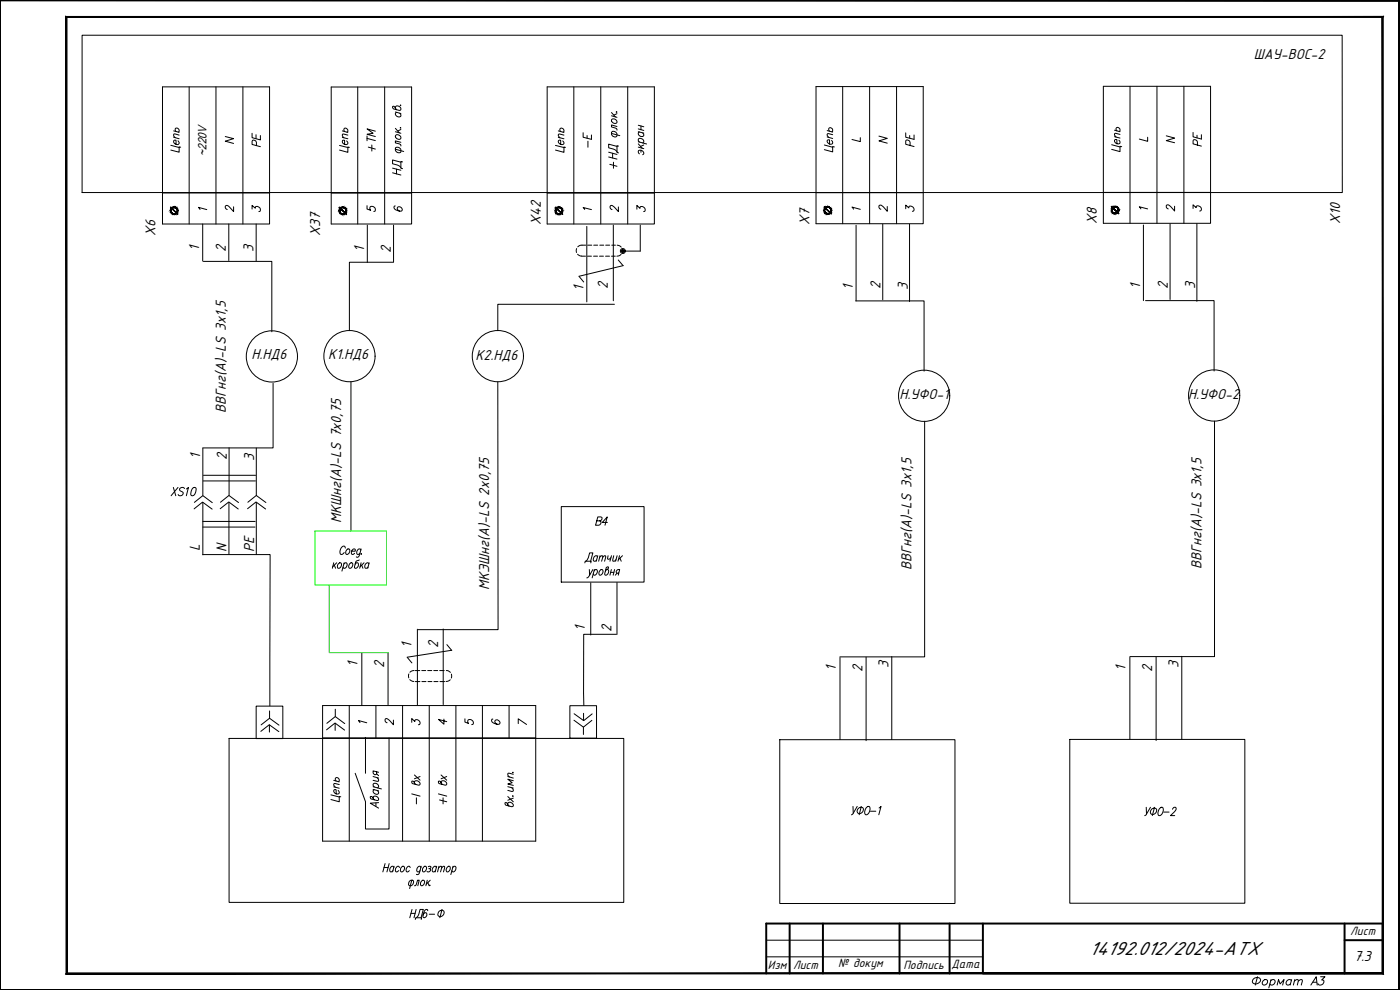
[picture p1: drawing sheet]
<svg xmlns="http://www.w3.org/2000/svg" width="420mm" height="297mm" viewBox="0 0 420 297" stroke-linecap="round" stroke-linejoin="round" font-family="sans-serif">
<!-- layer: 0 -->
<g fill="#000" stroke="#000" stroke-width=".3">
<path d="M0 .2h419.8zM0 .2h419.9z"/>
<path d="M419.8 .2v296.7zM419.9 .2v296.8z"/>
<path d="M52.3 62.1l.4 .1-.1 .2zM52.3 62.1l.3 .3zM51.9 62.2l.4-.1v.2zM51.9 62.2v.2l.4-.1zM51.5 62.5l.4-.3v.2zM51.5 62.5l.4-.1zM51.5 62.5l-.2 .3zM51.3 62.8l.3-.2zM51.3 62.8l.1 .1-.2 .3zM51.4 62.9l-.2 .3zM51.2 63.2h.2l-.1 .4zM51.4 63.2l-.1 .4h.1zM51.3 63.6h.1l.1 .4zM51.4 63.6l.1 .4zM51.6 63.9l.3 .3zM51.6 63.9l.3 .3zM51.9 64.1l.4 .2zM51.9 64.1l.4 .2zM52.3 64.2h.4zM52.3 64.2h.4zM52.6 64.1l.4-.1zM52.6 64.1l.4-.1zM52.9 63.9l.4-.3-.3 .4zM53.1 63.6l-.2 .3zM53.3 63.2l-.2 .4zM53.2 63.2l-.1 .4zM53.3 62.8v.4zM53.1 62.9l.1 .3zM53 62.5l.3 .3zM52.9 62.6l.2 .3-.1-.4zM52.7 62.2l.3 .3zM52.7 62.2l-.1 .2 .3 .2z"/>
<path d="M51.2 62.2l2.2 2zM51.3 62.1l2.1 2.1z"/>
<path d="M102.9 62.2l.4 .2zM102.9 62.2l.4 .2zM102.5 62.3l.4-.1zM102.5 62.3h.4zM102.2 62.5l.3-.2zM102.2 62.5l.3-.1zM102.2 62.5l-.3 .4zM101.9 62.9l.3-.3zM101.9 62.9h.2l-.3 .3zM102.1 62.9l-.3 .3zM101.8 63.2h.2l-.1 .5zM102 63.2l-.1 .5 .2-.1zM101.9 63.7l.2-.1 .1 .4zM102.1 63.6l.1 .4zM102.2 64l.3 .2zM102.2 63.9l.3 .3zM102.5 64.1l.4 .2-.4-.1zM102.5 64.1l.4 .2zM102.9 64.2h.4l-.4 .1zM102.9 64.2h.4v-.1zM103.3 64.1l.4-.1-.4 .2zM103.3 64.1l.4-.1zM103.5 63.9l.4-.2zM103.8 63.6l-.3 .3zM104 63.2l-.2 .4zM103.8 63.2v.4zM103.9 62.9l.1 .3zM103.8 62.9v.3zM103.7 62.5l.2 .4zM103.7 62.5l.1 .4zM103.3 62.3l.4 .2-.2 .1zM103.3 62.3l.2 .3z"/>
<path d="M101.8 62.2l2.1 2.2zM101.8 62.2l2.2 2z"/>
<path d="M167.7 62.2l.4 .2zM167.7 62.2l.4 .2zM167.3 62.3l.4-.1zM167.3 62.3h.4zM167 62.5l.3-.2zM167 62.5l.4-.1zM167 62.5l.1 .1-.3 .2zM166.8 62.8l.3-.2zM166.8 62.8l-.1 .4zM166.9 62.9l-.2 .3zM166.7 63.2l.1 .5zM166.8 63.2v.5zM166.8 63.7l.1-.1 .1 .4zM166.9 63.6l.1 .4zM167 64l.3 .2zM167.1 63.9l.2 .3zM167.4 64.1l.3 .2-.4-.1zM167.4 64.1l.3 .2zM167.7 64.2h.4l-.4 .1zM167.7 64.2h.4v-.1zM168.1 64.1l.4-.1-.4 .2zM168.1 64.1l.4-.1zM168.4 63.9l.3-.2zM168.6 63.6l-.2 .3 .3-.2zM168.8 63.2l-.1 .5zM168.7 63.2l-.1 .4 .2-.4zM168.7 62.8l.1 .4h-.1zM168.6 62.9l.1 .3v-.4zM168.5 62.5l.1 .4zM168.5 62.5l.1 .4zM168.1 62.3l.3 .3zM168.1 62.3l.3 .3z"/>
<path d="M166.6 62.2l2.3 2zM166.6 62.2l2.3 2z"/>
<path d="M248.4 62l.4 .3zM248.4 62l.4 .3zM248 62.1l.4-.1v.2zM248 62.1l.4 .1zM247.6 62.4l.5-.1zM247.6 62.4l.5-.1zM247.6 62.4l.2 .1-.4 .2zM247.4 62.7l.4-.2zM247.4 62.7v.4zM247.6 62.8l-.2 .3zM247.4 63.1v.4zM247.5 63.1l-.1 .4zM247.4 63.5l.2 .4zM247.6 63.5v.4zM247.8 63.8l.2 .3-.4-.2zM247.8 63.8l.2 .3zM248.1 64l.3 .2-.4-.1zM248.1 64l.3 .2zM248.4 64l.4 .1-.4 .1zM248.4 64l.4 .1zM248.8 64l.4-.1zM248.8 64l.4-.1zM249.1 63.8l.3-.3-.2 .4zM249.3 63.5l-.2 .3 .3-.3zM249.5 63.1l-.1 .4h-.1zM249.3 63.1v.4l.2-.4zM249.4 62.7l.1 .4h-.2zM249.3 62.8v.3l.1-.4zM249.2 62.4l.2 .3-.1 .1zM249.2 62.4l.1 .4zM248.8 62.1l.3 .4zM248.8 62.1l.3 .4z"/>
<path d="M247.3 62.1l2.1 2.1 .2-.1zM247.4 62l2.2 2.1z"/>
<path d="M334.6 62l.4 .2zM334.6 62l.4 .2zM334.2 62h.4zM334.2 62l.4 .1zM333.9 62.3l.4-.1zM333.9 62.3l.4-.1zM333.9 62.3l.1 .1-.3 .2zM333.7 62.6l.3-.2zM333.7 62.6l-.1 .4zM333.8 62.7l-.2 .3zM333.6 63l.1 .4zM333.7 63v.4zM333.7 63.4l.2 .4zM333.8 63.4l.1 .4zM333.9 63.8l.3 .2zM334 63.7l.2 .3 .1-.1zM334.3 63.9l.3 .2-.4-.1zM334.3 63.9l.3 .2zM334.6 64h.5l-.5 .1zM334.6 64h.5l-.1-.1zM335 63.9l.4-.1-.3 .2zM335 63.9l.4-.1zM335.3 63.7l.4-.3zM335.5 63.4l-.2 .3 .4-.3zM335.7 63v.4h-.2zM335.6 63l-.1 .4 .2-.4zM335.7 62.6v.4h-.1zM335.5 62.7l.1 .3 .1-.4zM335.4 62.3l.3 .3-.2 .1zM335.4 62.3l.1 .4zM335.1 62l.2 .4zM335.1 62l.2 .4z"/>
<path d="M333.5 62l2.2 2.2 .1-.2zM333.5 62l2.3 2z"/>
<path d="M.1 .2l-.1 296.8zM0 .2v296.8z"/>
<path d="M19.8 4.9v287.3l.3-.3zM19.8 4.9l.3 .3v286.7zM19.8 4.9l.3 .3 395-.3zM20.1 5.2l395-.3-.3 .3zM415.1 4.9l-.3 .3 .3 287zM414.8 5.2l.3 287-.3-.3zM19.8 292.2h395.3l-.3-.3zM19.8 292.2l.3-.3h394.7z"/>
<path d="M.1 296.9l419.8 .1zM.1 296.9l419.8 .1z"/>
</g>
<!-- layer: SYMS -->
<g fill="none" stroke="#000" stroke-width=".3">
<path d="M24.6 10.6h378.2v47.2h-378.2zM60.8 67.2v11.1M61 78.4h20.6v21.2M68.7 67.2v11M76.9 67.2v11.1M110.2 67.5v11.2M118.1 78.7h-13.2v20.5M118.1 67.5v11.1M176.1 67.9v22.7M184.1 67.5v22.7M192.2 67.5v7.9M256.9 67.6v22.7"/>
<path d="M264.9 67.3v22.6M273 67.3v23.2M343.2 67.5v22.7M351.2 67.2v22.7M359.2 67.1v23.3M184.4 91.3h-35v7.9M256.8 90.3h20.5v21.1M343.8 90.2h20.6v21.1M82 115v19.4h-21.1M105.3 114.5v44.8M149.4 114.6l.1 74.3h-24.1M277.5 126.4v70.7h-25.4"/>
<path d="M364.5 126.4v70.6h-25.4M60.9 150.8v15.7M68.7 150.9v15.4M76.9 150.8v15.6M60.8 166.4h20.3l-.1 45.4M100.2 168.9l-.5 1.6M100.3 169.6l.4 .9M101 168.9l-1.1 1.1M101.5 169.2l.4-.3a.86 .86 0 0 1 .6 1 .86 .86 0 0 1-1 .6l-.2-.3zM103.2 169.2l.5-.3a.84 .84 0 0 1 .4 1 .84 .84 0 0 1-1 .5l-.1-.2M103.3 168.9l-.7 2.5M103.6 164.5v-.3a.66 .66 0 0 0-.7-.3 .66 .66 0 0 0-.5 .6l-.4 .9a.68 .68 0 0 0 .4 1 .68 .68 0 0 0 .9-.6"/>
<path d="M104.2 164.8l.5-.1a.93 .93 0 0 1 .1 1.1 .93 .93 0 0 1-1 .4v-.8zM104.9 169.2l.5-.3a.84 .84 0 0 1 .4 1 .84 .84 0 0 1-1 .5l-.2-.6zM105.5 165.4h1.1v-.5a.8 .8 0 0 0-1.1 .4 .8 .8 0 0 0 .5 1.1l.4-.4M107.8 168l-.9 .4-.5 1.9a.8 .8 0 0 0 1.1-.4 .8 .8 0 0 0-.4-1l-.5 .3M108.3 165l-.1-.1a.8 .8 0 0 0-1.1 .4 .8 .8 0 0 0 .5 1.1l.4-.4M108.4 164.7l-.7 2.2-.3 .3-.5-.1M108.4 168.9l-.5 1.6M108.5 166.1l-.1 .3 .1-.2M108.5 169.6l.4 .9M109.3 168.9l-1.2 1.1M110.7 169.2l-.1-.2a.91 .91 0 0 0-1 .4 .91 .91 0 0 0 .1 1.1l.7-.3M110.8 168.9l-.4 1.6"/>
<path d="M175.5 168.9l.1-.5h1.8l-.1 .5M175.8 168.4a3.6 3.6 0 0 0 1.2-2.5h.9l-.7 2.5M176.9 170.9l.1 1.7 .9-1.7M177 172.6l-.9 .8M177.3 174.9v15.6M178.3 171.3l.4-.4a.88 .88 0 0 1 .6 1 .88 .88 0 0 1-1 .7l-.2-.4M178.4 170.9l-.7 2.5M179.3 167.1l-.1-.2a.93 .93 0 0 0-1 .4 .93 .93 0 0 0 .1 1.1l.7-.4M179.4 166.7l-.5 1.7M180 167.2l.6-.5 .3 .2-.3 1.5M180.1 166.7l-.4 1.7M180.2 171l.2-.1a.88 .88 0 0 1 .6 1 .88 .88 0 0 1-1 .7l-.3-.7z"/>
<path d="M180.9 167.2l.5-.5 .4 .2-.4 1.5M182.1 170.9a.88 .88 0 0 1 .5 1 .88 .88 0 0 1-.9 .7l-.2-.5 .4-1.8 .6-.2v.6l-.8 .6M182.5 166.7l-.2 1 .5 .1 .5-.5M183.3 171.7h.9M183.5 170.9l-.5 1.7M183.5 166.7l-.5 1.7M184.2 166.7l-.3 1.6 .4 .1 .6-.5M184.4 170.9l-.4 1.7M185.2 174.8v15.6M185.2 172l-.5 .6M185.2 166.7l-.5 1.7M185.7 172h-.5l-.3-.5 .6-.6h.5l-.5 1.7"/>
<path d="M185.9 166.7l-.4 1.7M186.1 167.5l.3 .9M186.8 166.7l-1.2 1.2M108.6 195.9v15.7M116.5 195.8v15.6M125.3 188.8v22.7M133 188.7v22.7M185 190.3h-9.8l-.1 17.7M252.1 197.3v24.6M259.9 197.2v25M267.6 197v24.9M339.1 197.2v24.6"/>
<path d="M347 197.1v25.1M354.7 196.9v24.9M115.6 259.1l-.7 2.5M116.8 259.1l-.7 2.5M118.3 259.9l-.5 1.7M126.4 259.9l-.7 2.3-.3 .2-.4-.1M131.1 259.9l-.5 1.7M131.7 259.9l-.4 1.7M136 259.9l-.7 2.5M115.2 260.3h1.3M118.2 260.3l-.1-.3a.93 .93 0 0 0-1 .5 .93 .93 0 0 0 .1 1.1l.7-.4M119.9 260.3l-.1-.3a.93 .93 0 0 0-1 .5 .93 .93 0 0 0 .1 1.1l.7-.4"/>
<path d="M120.4 260.3l.5-.4a.88 .88 0 0 1 .5 1 .88 .88 0 0 1-1 .7l-.3-.4zM122.9 264.4l.4-.3h.6a.91 .91 0 0 1 0 1.3 .91 .91 0 0 1-1.3 0zM123.1 260.3l-.1-.3a.93 .93 0 0 0-1 .5 .93 .93 0 0 0 .1 1.1l.8-.4M123.6 264.1l-.7 2.5M124.4 265.8l.4-.2 .5-1.5h.5l-.4 1.7M126.3 260.3l-.1-.3a.92 .92 0 0 0-1 .5 .92 .92 0 0 0 .1 1.1l.8-.4M126.4 264.4a.53 .53 0 0 1 .9-.2 .92 .92 0 0 1 0 1.1 .92 .92 0 0 1-1 .3l-.1-.6zM127.3 260l.2-.1a.88 .88 0 0 1 .5 1 .88 .88 0 0 1-1 .7l-.2-.7zM128.2 264.1l-.4 1.7M128.4 264.8l.4 1M128.5 260h.8l-.1 .5-.5 .1M129 260.6l.2 .3-.1 .5-.4 .2-.6-.1"/>
<path d="M129 265.5l-.1 .3 .2-.2M129.1 264.1l-1.2 1.2M130.9 260.3v-.3a.95 .95 0 0 0-1 .5 .95 .95 0 0 0 .1 1.1l.7-.4M131.6 260.4l.6-.5 .3 .1-.3 1.6M132.5 260.4l.6-.5 .3 .1-.3 1.6M134.4 260l.5-.1a.93 .93 0 0 1 .1 1.1 .93 .93 0 0 1-1 .5l-.1-.6zM135.8 260.3l.8-.4a.93 .93 0 0 1 .1 1.1 .93 .93 0 0 1-1 .5l-.1-.3"/>
<circle cx="186.9" cy="75.3" r=".74"/>
<circle cx="186.9" cy="75.3" r=".44"/>
<circle cx="186.9" cy="75.3" r=".23"/>
<circle cx="81.6" cy="106.9" r="7.7"/>
<circle cx="104.9" cy="106.9" r="7.7"/>
<circle cx="149.4" cy="106.9" r="7.7"/>
<circle cx="277.3" cy="118.8" r="7.7"/>
<circle cx="364.4" cy="118.7" r="7.7"/>
</g>
<!-- layer: 0 -->
<g fill="none" stroke="#000" stroke-width=".3">
<path d="M48.8 26.1h32.1v41.1h-32.1zM56.8 26.1v41.1M64.8 26.1v41.1M72.9 26.1v41.1M99.4 26.1h24.1v41.1h-24.1zM107.4 26.1v41.1M112.6 39.4l-2.4-.7 1.8 1.3-1.8 .3 2.4 .7M115.4 26.1v41.1M118.7 32.4a.85 .85 0 0 1 1-.6 .85 .85 0 0 1 .6 1l-.5 .3-1.7-.4-.3-.7 .4-.1 .8 1M118.7 39.5l1.6 .5M118.7 38.5l1.1 1.4M118.7 33.6l1.6 .5"/>
<path d="M119 33.7a.84 .84 0 0 0 0 1.2 .84 .84 0 0 0 1.1 .1l.2-.5-.3-.5M120.2 38.3v.2l-.1-.2M120.2 31.5l.1 .2-.2-.1M120.3 38.8l-.9 .5M164.2 26.1h32.2v41.1h-32.2zM172.2 26.1v41.1M180.3 26.1v41.1M183.5 34.7l1.7 .5M183.5 33.8l1.2 1.3M183.6 39.6a.97 .97 0 0 1 1.3 .2 .97 .97 0 0 1-.1 1.3l-.6-.1a.99 .99 0 0 1-.6-1.4zM183.6 35.8a.94 .94 0 0 1 1.1 0 .94 .94 0 0 1 .3 1.1 .94 .94 0 0 1-1.1 0 .94 .94 0 0 1-.3-1.1zM185 33.5l.2 .1h-.3"/>
<path d="M185.2 38l-1.7-.5v.6l1.5 .5 .2 .5M185.2 34.1l-1 .4M188.4 26.1v41.1M244.9 26h32.2v41.1h-32.2zM252.9 26v41.1M261 26v41.1M269.1 26v41.1M331.1 25.9h32.2v41.1h-32.2zM334.5 39.1l1.6 .4M335.2 39.3l-.1-.2a.55 .55 0 0 1 0-.8 .55 .55 0 0 1 .8 .2l.2 .3-.2 .6M339.1 25.9v41.1M347.2 25.9v41.1"/>
<path d="M355.3 25.9v41.1M48.8 57.9h32.1M99.4 57.9h24.1M110.2 41.5l2.4 .7M110.2 40.8v1.4M110.5 44.1l2.1 .6M111.6 43.5v1.8M117.8 51.8l2.5 .7M117.8 50.4l2.5 .7M118.7 44.8l2.5 .7M118.8 44.3a.97 .97 0 0 1 1.3 .2 .97 .97 0 0 1-.1 1.3h-.6a1.01 1.01 0 0 1-.6-1.5zM118.8 40.6a.86 .86 0 0 1 1.2 0 .86 .86 0 0 1 0 1.2l-1-.2a.66 .66 0 0 1-.2-1z"/>
<path d="M119 50.7v1.5M120.3 48.7l-2.5-.7v1.1a3.2 3.2 0 0 1 2.5 1.2M120.3 42.7l-1.6-.4v.6l1.5 .5 .1 .4M120.8 48.6l-.5-.1v2l.5 .1M164.2 57.9h32.2M182.7 47.1l2.5 .6M182.7 45.7l2.5 .6M183 49.3l2.2 .6M183.5 40l2.5 .7M183.9 46v1.4M184.1 48.7v1.8M185.2 43.9l-2.5-.6v1.1a2.97 2.97 0 0 1 2.5 1.1"/>
<path d="M185.6 43.8l-.4-.1v2l.4 .2M244.9 57.8h32.2M331.1 57.7h32.2M333.6 43.4l2.5 .7M334.5 41l1.6 .4M335.8 42.1l.2 .2a.52 .52 0 0 1-.2 .9 .87 .87 0 0 1-1.1-.3 .87 .87 0 0 1 0-1h.5v1.2M336.1 40.3l-1.5-.3-.1 .5 .4 .6M336.6 44l-.5-.1v1.6l-2.5-.7M173.1 74.6l-.1 1.2M173.4 76.3l.9 .5 1.4 .1M175.8 73.6h-1.5l-.9 .5M176.3 76.9h1.2"/>
<path d="M176.4 73.6h1.2M178.1 76.9h1.2M178.2 73.6h1.2M179.9 76.9h1.2M180 73.6h1.2M181.7 76.9h1.2M181.8 73.6h1.2M183.5 76.9h1.2M183.6 73.6h1.1M185.2 73.6l1.2 .6M185.5 78l1.5 1.7M186.4 76.3l-.4 .4-.9 .2"/>
<path d="M186.7 74.7v1.1M186.8 75.3h5.3M187 79.7l-13.1 3.2M173.7 82.9l1.5 1.7M60.9 134.4v14.3M68.7 134.4v14.2M76.9 134.4v14.2M58.3 152.7l2.5-2 2.9 2.1M58.3 150.7l2.6-2 2.8 2.1M60.9 158.1h15.6M60.9 156.4h15.7M61 144.3h15.7"/>
<path d="M61 142.6h15.7M66.1 152.6l2.6-2 2.8 2.1M66.2 150.7l2.5-2 2.9 2.1M74.3 152.6l2.5-2 2.9 2.1M74.4 150.7l2.5-2 2.9 2.1M168.4 152h24.9v22.7h-24.9zM122.2 197.2l1.4 1.7M134.1 193.4l1.5 1.7M135.6 195.1l-13.3 2.1M76.9 211.9h8v9.7h-8zM78.3 219.4l2.5-1.9 2.9 2M78.4 217.5l2.5-2 2.8 2.1"/>
<path d="M80.9 217.5v2.2M80.9 213.3v2.2M96.8 211.7h64v40.7h-64zM98 219l2.5-2.1 2.9 2.2M98.1 217l2.5-2 2.9 2.1M100.6 217v2.1M100.6 212.8v2.2M104.8 211.7v40.7M112.8 211.7v9.7M120.8 211.7v40.7M122.7 202.2v1.2M123 203.9l1.2 .6"/>
<path d="M124.3 201.2l-1.3 .5M124.6 204.5h1.4M124.6 201.2h1.4M126.6 201.2h1.2M126.6 204.5h1.2M128.4 201.2h1.2M128.4 204.5h1.2M128.8 211.7v40.7M130.2 201.2h1.2M130.2 204.5h1.2M132 201.2h1.3M132 204.5h1.4"/>
<path d="M133.9 201.2l.6 .1 .7 .4M135.1 203.9l-1.2 .6M135.5 202.3l-.1 1.1M136.8 211.7v40.7M144.8 211.7v40.7M152.8 211.7v9.7M171 211.7h8v9.8h-8zM172.3 216.1l2.8 2.1 2.5-2.1M172.3 214.2l2.9 2 2.5-2M175.1 218.2v2.2M175.1 214v2.1M175.1 208l.1 3.7"/>
<path d="M68.7 221.6h118.5v49.1h-118.5zM96.8 221.4h64M109.6 221.3l.1 10.7M112 239.5a.86 .86 0 0 1 1-.6 .86 .86 0 0 1 .6 1l-.4 .3-1.8-.5-.3-.7h.4l.8 1M112 236.8l1.6 .5M112 236l2.5 .7M112 233l1.6 .5M112.3 236.9a.51 .51 0 0 0-.2 .9l.8 .5 .6-.1a.66 .66 0 0 0-.2-1M112.3 236.1a.62 .62 0 0 1-.3-.5 .62 .62 0 0 1 .3-.6 .84 .84 0 0 1 1.1 .3 .84 .84 0 0 1-.1 1.1M113 231.5v.7l-.2 .2h-.4l-.4-.5v-.6l1.6 .4M113 232.2l.6 .5M113.2 233.3l.4 .7-.1 .4-1.5-.3"/>
<path d="M116.8 221.4v27.3h-7.1v-8.2l-3.1-8.5M123.6 238.2l2.5 .7M124.4 234.9a.88 .88 0 0 1 1-.6 .88 .88 0 0 1 .7 1l-.5 .3-1.8-.5-.1-.7a.77 .77 0 0 1 .8 .7l.3 .3M124.4 232.5l1.7 1.6M125 239.4v1.8M126.1 233l-1.7 .7M131.6 238.2l2.5 .7M132.4 234.9a.88 .88 0 0 1 1-.6 .88 .88 0 0 1 .7 1l-.5 .3-1.8-.5-.1-.7a.77 .77 0 0 1 .8 .7l.3 .3M132.4 232.5l1.7 1.6M133 239.4v1.8M134.1 233l-1.7 .7M152.4 239l1.7 1.6"/>
<path d="M152.4 236l1.7 .5M152.4 233l1.7 .5M153.6 236.3l.5 .7-.2 .4-1.5-.3M153.9 238.7l.2 .2-.3-.1M153.9 231.7l.2 .1h-.3M154.1 234.3l-1.7-.5 1.3 1.1-1.3 .3 1.7 .5M154.1 232.3l-1.6-.3v.7l.4 .4M154.1 239.5l-1.7 .6M234 221.9h52.6v49.2h-52.6zM321.1 221.9h52.5v49.1h-52.5zM112.8 240.9v1M113.6 240.8l-2.5 .2 2.5 1.5"/>
<path d="M131.9 240l2.2 .6M152.4 241.3a.84 .84 0 0 1 .9-.6 .84 .84 0 0 1 .8 .8l-.2 .5h-.3l-1.8-.4-.2-.7 .3-.1 .2 .1 .6 .9"/>
<circle cx="52.3" cy="63.2" r=".99"/>
<circle cx="102.9" cy="63.3" r=".99"/>
<circle cx="167.7" cy="63.2" r="1.01"/>
<circle cx="248.4" cy="63.1" r="1"/>
<circle cx="334.7" cy="63" r="1"/>
</g>
<path d="M53.3 63.2l-.1 .5M103.9 63.2l-.1 .5M168.7 63.2v.5M249.4 63.1l-.1 .5M335.7 63l-.2 .5" fill="none" stroke="#fff" stroke-width=".3"/>
<g fill="#fff" stroke="#fff" stroke-width=".3">
<path d="M51.5 62.6l-.2 .6zM51.5 62.6l-.1 1.1-.1-.5zM51.6 62.5l-.2 1.2zM51.6 62.5l-.1 1.3zM51.6 62.5l-.1 1.3 .2-1.4zM51.7 62.4l-.1 1.6zM51.7 62.4l-.1 1.6zM51.8 62.3l-.1 1.7zM51.8 62.3l-.1 1.7zM51.9 62.3l-.1 1.8zM51.9 62.3l-.1 1.8zM52 62.3l-.1 1.8zM52 62.3l-.1 1.8zM52.1 62.3l-.1 1.9zM52.1 62.3l-.1 1.9zM52.2 62.2l-.1 2zM52.2 62.2l-.1 2zM52.3 62.2l-.2 2zM52.3 62.2l-.1 2zM52.4 62.2l-.2 2zM52.4 62.2l-.1 2zM52.5 62.3l-.2 1.9zM52.5 62.3l-.1 1.9zM52.6 62.3l-.2 1.9zM52.6 62.3l-.1 1.9zM52.7 62.3l-.2 1.9zM52.7 62.3l-.1 1.9zM52.8 62.3l-.2 1.9zM52.8 62.3l-.1 1.8zM52.9 62.4l-.2 1.7zM52.9 62.4l-.1 1.7zM53 62.5l-.2 1.6zM53 62.5l-.1 1.5zM53.1 62.6l-.2 1.4zM53.1 62.6l-.1 1.4zM53.2 62.8l-.2 1.2zM53.2 62.8l-.1 1zM53.3 63.2l-.2 .6z"/>
<path d="M102.1 62.6l-.2 .6zM102.1 62.6l-.1 1.1zM102.2 62.5l-.2 1.2zM102.2 62.5l-.1 1.3zM102.2 62.5l-.1 1.3 .2-1.4zM102.3 62.4l-.1 1.6zM102.3 62.4l-.1 1.6zM102.4 62.4l-.1 1.6zM102.4 62.4l-.1 1.6zM102.5 62.3l-.1 1.8zM102.5 62.3l-.1 1.8zM102.6 62.3l-.1 1.9zM102.6 62.3l-.1 1.9zM102.7 62.3l-.1 1.9zM102.7 62.3l-.1 1.9zM102.8 62.3l-.2 1.9zM102.8 62.3l-.1 1.9zM102.9 62.3l-.1 1.9zM102.9 62.3l-.1 1.9zM103 62.3l-.2 1.9zM103 62.3l-.1 1.9zM103.1 62.3l-.2 1.9zM103.1 62.3l-.1 1.9zM103.2 62.3l-.2 1.9zM103.2 62.3l-.1 1.9zM103.3 62.3l-.2 1.9zM103.3 62.3l-.1 1.9zM103.4 62.4l-.2 1.8zM103.4 62.4l-.1 1.8zM103.5 62.4l-.2 1.8zM103.5 62.4l-.1 1.7zM103.6 62.5l-.2 1.6zM103.6 62.5l-.1 1.5zM103.7 62.6l-.2 1.4zM103.7 62.6l-.1 1.4zM103.8 62.8l-.2 1.2zM103.8 62.8l-.1 1zM103.9 63.2l-.2 .6z"/>
<path d="M166.9 62.6l-.1 .6zM166.9 62.6l-.1 1.1zM166.9 62.6l-.1 1.1 .2-1.2zM167 62.5l-.1 1.3zM167 62.5l-.1 1.3zM167.1 62.4l-.1 1.6zM167.1 62.4l-.1 1.6zM167.3 62.4l-.2 1.6zM167.3 62.4l-.2 1.6zM167.3 62.3v1.8zM167.3 62.3v1.8zM167.4 62.3l-.1 1.9zM167.4 62.3l-.1 1.9zM167.6 62.3l-.2 1.9zM167.6 62.3l-.2 1.9zM167.6 62.3l-.2 1.9zM167.6 62.3v1.9zM167.7 62.3l-.1 1.9zM167.7 62.3l-.1 1.9zM167.9 62.3l-.3 1.9zM167.9 62.3l-.2 1.9zM167.9 62.3l-.2 1.9zM167.9 62.3v1.9zM168 62.3l-.1 1.9zM168 62.3l-.1 1.9zM168.1 62.3l-.2 1.9zM168.1 62.3l-.1 1.9zM168.2 62.4l-.2 1.8zM168.2 62.4l-.1 1.8zM168.4 62.4l-.3 1.8zM168.4 62.4l-.2 1.7zM168.4 62.5l-.2 1.6zM168.4 62.5v1.5zM168.5 62.6l-.1 1.4zM168.5 62.6l-.1 1.4zM168.7 62.8l-.3 1.2zM168.7 62.8l-.2 1zM168.7 63.2l-.2 .6z"/>
<path d="M247.6 62.5l-.2 .6zM247.6 62.5l-.1 1.1zM247.6 62.5l-.1 1.1 .2-1.2zM247.7 62.4l-.1 1.3zM247.7 62.4l-.1 1.3zM247.8 62.3l-.1 1.5zM247.8 62.3l-.1 1.5zM247.9 62.3l-.1 1.6zM247.9 62.3l-.1 1.6zM248 62.2l-.1 1.8zM248 62.2l-.1 1.8zM248.1 62.2l-.1 1.8zM248.1 62.2l-.1 1.8zM248.2 62.1l-.1 2zM248.2 62.1l-.1 2zM248.3 62.1l-.1 2zM248.3 62.1l-.1 2zM248.4 62.1l-.2 2zM248.4 62.1l-.1 2zM248.5 62.1l-.2 2zM248.5 62.1l-.1 2zM248.6 62.1l-.2 2zM248.6 62.1l-.1 2zM248.7 62.2l-.2 1.9zM248.7 62.2l-.1 1.9zM248.8 62.2l-.2 1.9zM248.8 62.2l-.1 1.9zM248.9 62.3l-.2 1.8zM248.9 62.3l-.1 1.7zM249 62.3l-.2 1.7zM249 62.3l-.1 1.7zM249.1 62.4l-.2 1.6zM249.1 62.4l-.1 1.5zM249.2 62.5l-.2 1.4zM249.2 62.5l-.1 1.3zM249.3 62.7l-.2 1.1zM249.3 62.7l-.1 1 .2-.6zM249.4 63.1l-.2 .6z"/>
<path d="M333.8 62.4l-.1 .6zM333.8 62.4v1.1zM333.8 62.4v1.1l.2-1.2zM334 62.3l-.2 1.3zM334 62.3l-.2 1.3zM334.1 62.2l-.1 1.5zM334.1 62.2l-.1 1.5zM334.1 62.2v1.6zM334.1 62.2v1.6zM334.3 62.1l-.2 1.8zM334.3 62.1l-.2 1.8zM334.3 62.1v1.9zM334.3 62.1v1.9zM334.4 62l-.1 2zM334.4 62l-.1 2zM334.6 62l-.3 2zM334.6 62l-.2 2zM334.6 62v2zM334.6 62v2zM334.8 62l-.2 2zM334.8 62l-.2 2zM334.9 62l-.3 2zM334.9 62l-.1 2zM334.9 62.1l-.1 1.9zM334.9 62.1v1.9zM335.1 62.1l-.2 1.9zM335.1 62.1l-.2 1.9zM335.2 62.2l-.3 1.8zM335.2 62.2l-.1 1.8zM335.2 62.2l-.1 1.8zM335.2 62.2v1.7zM335.4 62.3l-.2 1.6zM335.4 62.3l-.2 1.5zM335.4 62.4l-.2 1.4zM335.4 62.4v1.3zM335.5 62.6l-.1 1.1zM335.5 62.6l-.1 1 .3-.6zM335.7 63l-.3 .6z"/>
</g>
<path d="M237 277.1v15M247 277.1v15M270 277.1v15M285 277.1v15M295 277.1v15h120v-15h-185v15M403.5 277.1v15M403.5 282.1h11.5" fill="none" stroke="#000" stroke-width=".59"/>
<path d="M230 282.1h65M230 287.1h65M230 292.1h65" fill="none" stroke="#000" stroke-width=".3"/>
<!-- layer: G -->
<path d="M94.5 159.3h21.5v16.2h-21.5zM98.8 175.5v20.3h17.7" fill="none" stroke="#0f0" stroke-width=".3"/>
<path d="M0 .1h419.9v296.9h-419.9z" fill="none" stroke="#000" stroke-width=".3"/>
<text font-size="7.1" x="374.6" y="297.7">Формат А3</text>
<g font-size="6.6">
<text x="105.8" y="46.9" transform="rotate(-90 105.8 46.9)">Цепь</text>
<text x="170.7" y="46.9" transform="rotate(-90 170.7 46.9)">Цепь</text>
</g>
<g font-size="6.2">
<text x="55" y="46.9" transform="rotate(-90 55 46.9)">Цепь</text>
<text x="251.2" y="46.9" transform="rotate(-90 251.2 46.9)">Цепь</text>
<text x="361.6" y="45.2" transform="rotate(-90 361.6 45.2)">PE</text>
<text x="103" y="241.7" transform="rotate(-90 103 241.7)">Цепь</text>
<text x="121.7" y="276.9">НД6-Ф</text>
<text x="326.9" y="286.5">14192.012/2024-АТХ</text>
</g>
<g font-size="5.7">
<text x="79" y="45.2" transform="rotate(-90 79 45.2)">РЕ</text>
<text x="178.5" y="45.5" transform="rotate(-90 178.5 45.5)">-E</text>
<text x="195.1" y="47.6" transform="rotate(-90 195.1 47.6)">экран</text>
<text x="275.2" y="45.2" transform="rotate(-90 275.2 45.2)">PE</text>
<text x="50.1" y="149.9">XS10</text>
<text x="177.4" y="158.7">В4</text>
<text x="254.4" y="245.5">УФО-1</text>
<text x="342.2" y="245.9">УФО-2</text>
</g>
<g font-size="5.3">
<text x="262.5" y="44.1">N</text>
<text x="348.9" y="44.1">N</text>
</g>
<g font-size="4.9">
<text x="66.3" y="44.1">N</text>
<text x="66.3" y="64.6">2</text>
<text x="74.4" y="64.6">3</text>
<text x="109" y="64.6">5</text>
<text x="182" y="64.6">2</text>
<text x="189.8" y="64.6">3</text>
<text x="262.5" y="64.6">2</text>
<text x="270.6" y="64.6">3</text>
<text x="348.9" y="64.6">2</text>
<text x="356.7" y="64.6">3</text>
<text x="114.3" y="218.7">2</text>
<text x="122.4" y="218.7">3</text>
<text x="138.3" y="218.7">5</text>
<text x="146.4" y="218.7">6</text>
<text x="154.2" y="218.7">7</text>
</g>
<g font-size="4.8">
<text x="376.3" y="17.7">ШАУ-ВОС-2</text>
<text x="46.7" y="70.8" transform="rotate(-90 46.7 70.8)">X6</text>
<text x="96.1" y="70.8" transform="rotate(-90 96.1 70.8)">X37</text>
<text x="162.3" y="67.5" transform="rotate(-90 162.3 67.5)">X42</text>
<text x="243" y="67.4" transform="rotate(-90 243 67.4)">X7</text>
<text x="329.2" y="67.3" transform="rotate(-90 329.2 67.3)">X8</text>
<text x="402.3" y="67.3" transform="rotate(-90 402.3 67.3)">X10</text>
<text x="59.8" y="75.4" transform="rotate(-90 59.8 75.4)">1</text>
<text x="67.8" y="75.6" transform="rotate(-90 67.8 75.6)">2</text>
<text x="76.1" y="75.6" transform="rotate(-90 76.1 75.6)">3</text>
<text x="109.3" y="75.7" transform="rotate(-90 109.3 75.7)">1</text>
<text x="117.3" y="76" transform="rotate(-90 117.3 76)">2</text>
<text x="175.1" y="87.2" transform="rotate(-90 175.1 87.2)">1</text>
<text x="182.5" y="86.9" transform="rotate(-90 182.5 86.9)">2</text>
<text x="256" y="86.9" transform="rotate(-90 256 86.9)">1</text>
<text x="264.2" y="86.8" transform="rotate(-90 264.2 86.8)">2</text>
<text x="272.4" y="86.9" transform="rotate(-90 272.4 86.9)">3</text>
<text x="342.2" y="86.9" transform="rotate(-90 342.2 86.9)">1</text>
<text x="350.5" y="86.7" transform="rotate(-90 350.5 86.7)">2</text>
<text x="358.6" y="86.8" transform="rotate(-90 358.6 86.8)">3</text>
<text x="75.5" y="107.7">Н.НД6</text>
<text x="98.5" y="107.8">K1.НД6</text>
<text x="142.7" y="108.1">K2.НД6</text>
<text x="269.9" y="119.7">Н.УФО-1</text>
<text x="356.6" y="119.7">Н.УФО-2</text>
<text x="67.7" y="123.8" transform="rotate(-90 67.7 123.8)">ВВГнг(А)-LS 3х1,5</text>
<text x="60.1" y="137.7" transform="rotate(-90 60.1 137.7)">1</text>
<text x="68.1" y="137.9" transform="rotate(-90 68.1 137.9)">2</text>
<text x="76.3" y="138.4" transform="rotate(-90 76.3 138.4)">3</text>
<text x="102.4" y="157" transform="rotate(-90 102.4 157)">МКШнг(А)-LS 7х0,75</text>
<text x="60" y="165.5" transform="rotate(-90 60 165.5)">L</text>
<text x="68" y="165.8" transform="rotate(-90 68 165.8)">N</text>
<text x="76.2" y="165.7" transform="rotate(-90 76.2 165.7)">PE</text>
<text x="273.6" y="170.9" transform="rotate(-90 273.6 170.9)">ВВГнг(А)-LS 3х1,5</text>
<text x="360.6" y="170.8" transform="rotate(-90 360.6 170.8)">ВВГнг(А)-LS 3х1,5</text>
<text x="146.8" y="177" transform="rotate(-90 146.8 177)">МКЭШнг(А)-LS 2х0,75</text>
<text x="175.5" y="189.3" transform="rotate(-90 175.5 189.3)">1</text>
<text x="183.5" y="189.6" transform="rotate(-90 183.5 189.6)">2</text>
<text x="123.5" y="194.3" transform="rotate(-90 123.5 194.3)">1</text>
<text x="131.5" y="194.5" transform="rotate(-90 131.5 194.5)">2</text>
<text x="107.3" y="200" transform="rotate(-90 107.3 200)">1</text>
<text x="115.3" y="200.3" transform="rotate(-90 115.3 200.3)">2</text>
<text x="250.8" y="201.4" transform="rotate(-90 250.8 201.4)">1</text>
<text x="258.8" y="201.7" transform="rotate(-90 258.8 201.7)">2</text>
<text x="266.7" y="200.6" transform="rotate(-90 266.7 200.6)">3</text>
<text x="337.8" y="201.3" transform="rotate(-90 337.8 201.3)">1</text>
<text x="345.8" y="201.6" transform="rotate(-90 345.8 201.6)">2</text>
<text x="353.7" y="200.5" transform="rotate(-90 353.7 200.5)">3</text>
<text x="406.4" y="288.4">7.3</text>
</g>
<g font-size="4.4">
<text x="340.8" y="43.7">L</text>
<text x="117.1" y="64.6">6</text>
<text x="130.2" y="218.4">4</text>
</g>
<g font-size="4">
<text x="254.4" y="43.7">L</text>
<text x="405.2" y="280.7">Лист</text>
<text x="230.4" y="290.6">Изм</text>
<text x="238" y="290.6">Лист</text>
<text x="251.5" y="290.2">№ докум</text>
<text x="271.1" y="290.6">Подпись</text>
<text x="285.5" y="290.4">Дата</text>
</g>
<text font-size="3.6" x="62" y="46.7" transform="rotate(-90 62 46.7)">~220V</text>
<g font-size="3.5">
<text x="58.2" y="64.2">1</text>
<text x="173.9" y="64.2">1</text>
<text x="254.4" y="64.2">1</text>
<text x="340.8" y="63.9">1</text>
<text x="106.2" y="218">1</text>
</g>
</svg>
